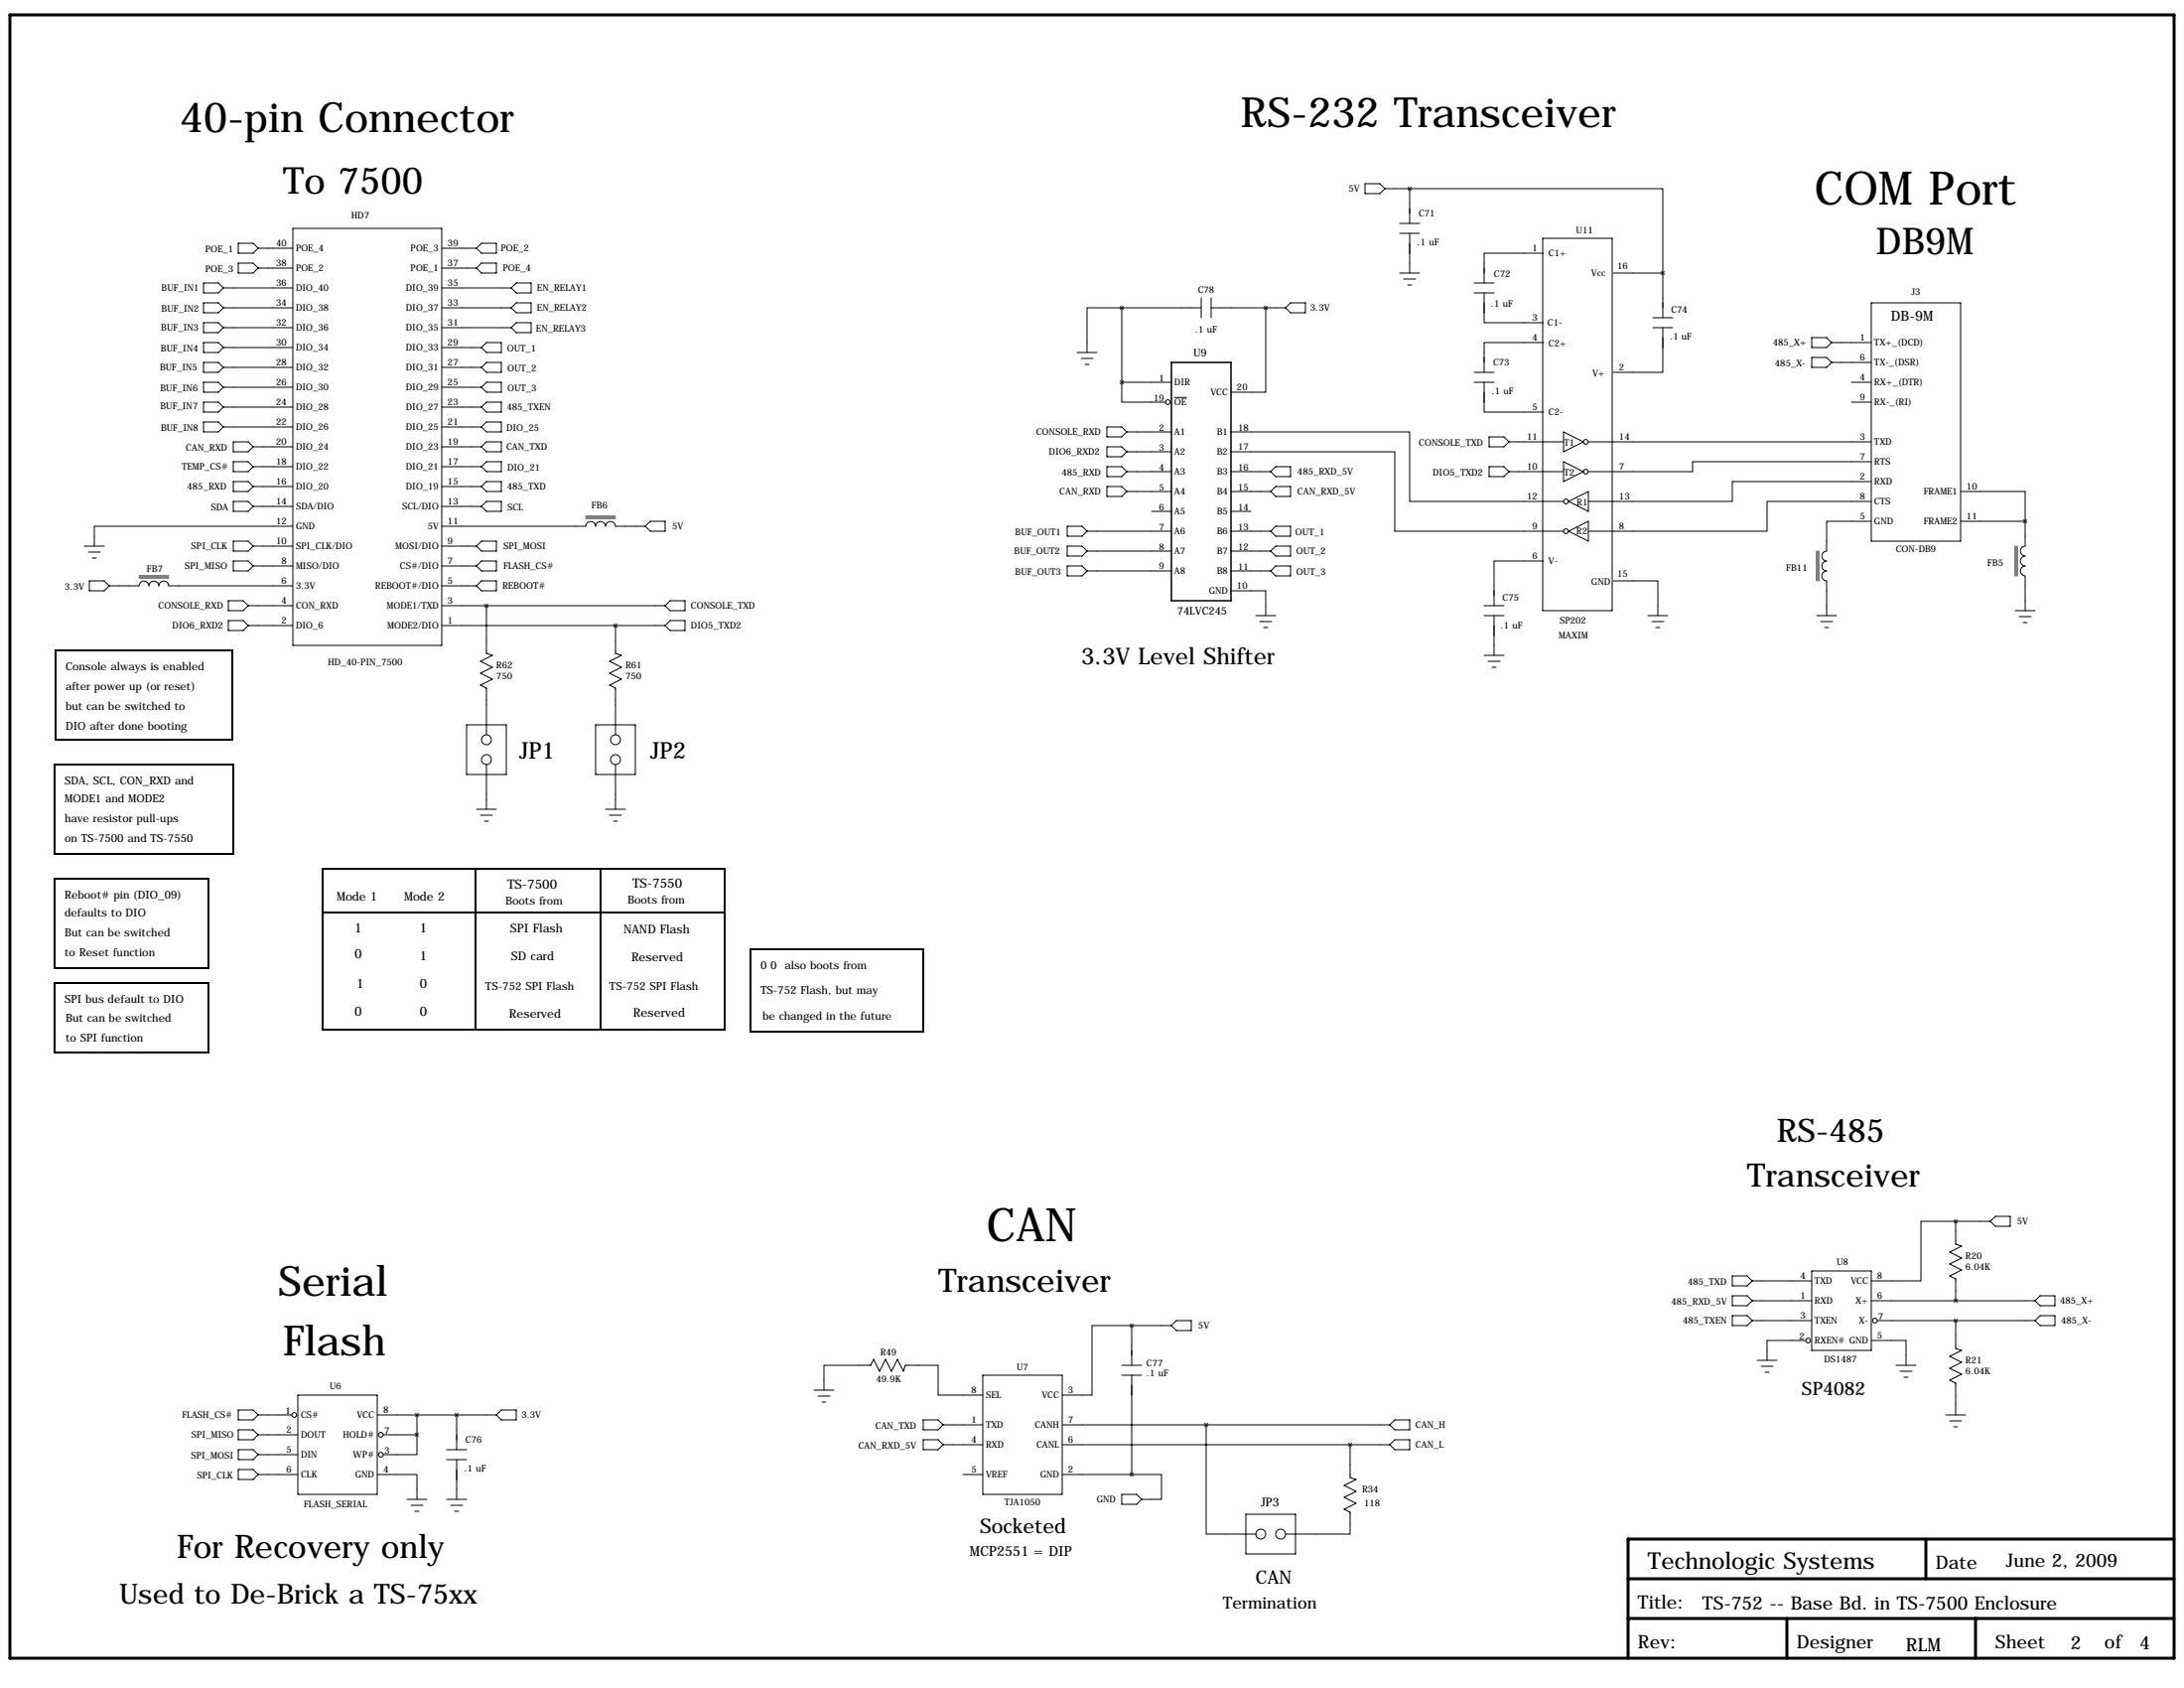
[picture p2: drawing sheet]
<svg xmlns="http://www.w3.org/2000/svg" width="559mm" height="432mm" viewBox="0 0 559 432" stroke-linecap="round" stroke-linejoin="round" font-family="sans-serif">
<path d="M2.5 3.8h553.8v420.4h-553.8zM492.8 393.7v10.2M556.3 393.7h-139.7v30.5M416.6 414h139.7M416.6 403.9h139.7M457.2 414v10.2M505.5 414v10.2" fill="none" stroke="#000" stroke-width=".76"/>
<path d="M14.2 166.4h45.2v22.8h-45.2zM14 195.6h45.7v22.8h-45.7zM14 224.8h39.3v22.8h-39.3zM82.5 222.2h102.9v41.2h-102.9zM82.5 233.4h102.9M121.7 222.2v41.2M153.7 222.2v41.2M14 251.5h39.3v17.7h-39.3zM192 242.8h44.2v21.1h-44.2z" fill="none" stroke="#000" stroke-width=".51"/>
<g fill="none" stroke="#000" stroke-width=".25">
<path d="M74.9 58.4h38.1v106.7h-38.1zM349.2 47h3.9l1.2 1.3-1.2 1.2h-3.9zM354.3 48.3h6.4M358.1 57.1h5.1M358.1 59.7h5.1M360.7 48.3h64.7v21.5M360.7 48.3v8.8M360.7 59.7v10.1M52.1 77.5h3.8l1.2 1.2-1.2 1.3h-3.8zM52.1 72.4h3.8l1.2 1.3-1.2 1.2h-3.8zM57.1 78.7h17.8M57.1 73.7h17.8"/>
<path d="M61 62.2h3.8l1.2 1.3-1.2 1.3h-3.8zM61 67.3h3.8l1.2 1.3-1.2 1.2h-3.8zM66 68.6h8.9M66 63.5h8.9M113 78.7h17.8M113 73.7h17.8M113 68.6h8.9M113 63.5h8.9M121.9 63.5l1.3-1.3h3.8v2.6h-3.8zM121.9 68.6l1.3-1.3h3.8v2.5h-3.8zM130.8 73.7l1.3-1.3h3.8v2.5h-3.8zM132.1 77.5h3.8v2.5h-3.8l-1.3-1.3z"/>
<path d="M287 78.7h-8.9v11.5M287 78.7h20.3M287 78.7v19.1M307.3 76.2v5.1M309.9 78.7h19M309.9 76.2v5.1M323.8 78.7v21.6h-8.8M330.2 77.5h3.8v2.5h-3.8l-1.3-1.3zM358.1 69.8h5.1M359.2 71.4h3M360.2 72.9h1M377.2 72.4h5.1"/>
<path d="M377.2 74.9h5.1M379.7 74.9v7.7h15.3M394.7 61h17.8v95.2h-17.8zM395 64.8h-15.3v7.6M412.7 69.8h12.7M425.4 69.8v11.5M478.8 77.5h22.8v60.9h-22.8zM52.1 92.7h3.8l1.2 1.3-1.2 1.2h-3.8zM52.1 97.8h3.8l1.2 1.3-1.2 1.2h-3.8zM52.1 87.6h3.8l1.2 1.3-1.2 1.3h-3.8zM52.1 82.6h3.8l1.2 1.2-1.2 1.3h-3.8zM57.1 83.8h17.8"/>
<path d="M57.1 99.1h17.8M57.1 94h17.8M57.1 88.9h17.8M113 83.8h17.8M113 99.1h10.2M113 94h10.2M113 88.9h10.2M123.2 88.9l1.3-1.3h3.8v2.6h-3.8zM124.5 92.7h3.8v2.5h-3.8l-1.3-1.2zM124.5 97.8h3.8v2.5h-3.8l-1.3-1.2zM130.8 83.8l1.3-1.2h3.8v2.5h-3.8zM275.6 90.2h5.1"/>
<path d="M276.6 91.7h3.1M277.6 93.2h1M287 97.8v5.1h11.2M287 97.8h12.7M377.2 97.8h5.1M377.2 95.2h5.1M379.7 97.8v7.6h15.3M395 87.6h-15.3v7.6M422.9 81.3h5.1M422.9 83.8h5.1M425.4 83.8v11.4h-12.7M463.5 86.4h3.9l1.2 1.2-1.2 1.3h-3.9z"/>
<path d="M463.5 91.4h3.9l1.2 1.3-1.2 1.3h-3.9zM468.6 92.7h10.2M468.6 87.6h10.2M473.7 97.8h5.1M52.1 102.9h3.8l1.2 1.2-1.2 1.3h-3.8zM52.1 107.9h3.8l1.2 1.3-1.2 1.3h-3.8zM57.1 109.2h17.8M57.1 104.1h17.8M59.7 113h3.8l1.3 1.3-1.3 1.3h-3.8zM59.7 118.1h3.8l1.3 1.3-1.3 1.2h-3.8zM64.8 119.4h10.1M64.8 114.3h10.1"/>
<path d="M113 119.4h10.2M113 114.3h10.2M113 109.2h10.2M113 104.1h10.2M124.5 102.9h3.8v2.5h-3.8l-1.3-1.3zM124.5 113h3.8v2.6h-3.8l-1.3-1.3zM124.5 118.1h3.8v2.5h-3.8l-1.3-1.2zM124.5 107.9h3.8v2.6h-3.8l-1.3-1.3zM283.2 119.4h3.8l1.3 1.2-1.3 1.3h-3.8zM283.2 114.3h3.8l1.3 1.3-1.3 1.2h-3.8zM283.2 109.2h3.8l1.3 1.3-1.3 1.3h-3.8zM288.3 110.5h11.4"/>
<path d="M288.3 115.6h11.4M300.5 101.7h3.1M315 110.5h45.7v17.8h39.3M315 115.6h41.9v20.3h43.1M381 119.4h3.8l1.3 1.2-1.3 1.3h-3.8zM381 111.8h3.8l1.3 1.2-1.3 1.3h-3.8zM386.1 113h13.9M400 110.5l5.1 2.5-5.1 2.6zM400 118.1l5.1 2.5-5.1 2.6zM406.4 113h72.4M473.7 102.9h5.1M478.8 118.1h-45.7v2.5h-26.7"/>
<path d="M21.6 139.7h5.1M59.7 138.4h3.8l1.3 1.3-1.3 1.3h-3.8zM59.7 123.2h3.8l1.3 1.3-1.3 1.2h-3.8zM59.7 128.3h3.8l1.3 1.2-1.3 1.3h-3.8zM64.8 139.7h10.1M64.8 129.5h10.1M64.8 124.5h10.1M74.9 134.6h-50.8v5.1M113 134.6h36.9a1.27 1.27 0 0 1 1.2-1.2 1.27 1.27 0 0 1 1.3 1.2 1.27 1.27 0 0 1 1.3-1.2 1.27 1.27 0 0 1 1.2 1.2 1.27 1.27 0 0 1 1.3-1.2 1.27 1.27 0 0 1 1.3 1.2h7.6M113 139.7h8.9M113 129.5h10.2M113 124.5h10.2"/>
<path d="M121.9 139.7l1.3-1.3h3.8v2.6h-3.8zM123.2 124.5l1.3-1.3h3.8v2.5h-3.8zM124.5 128.3h3.8v2.5h-3.8l-1.3-1.3zM149.9 132.6h7.6M149.9 132.1h7.6M165.1 134.6l1.3-1.3h3.8v2.6h-3.8zM273 134.6h3.9l1.2 1.3-1.2 1.3h-3.9zM273 139.7h3.9l1.2 1.3-1.2 1.2h-3.9zM278.1 135.9h21.6M283.2 124.5h3.8l1.3 1.2-1.3 1.3h-3.8zM288.3 125.7h11.4M288.3 120.6h11.4"/>
<path d="M294.6 130.8h5.1M315 125.7h10.1M315 120.6h10.1M315 130.8h5M315 135.9h10.1M325.1 135.9l1.3-1.3h3.8v2.6h-3.8zM325.1 125.7l1.3-1.2h3.8v2.5h-3.8zM325.1 120.6l1.3-1.2h3.8v2.5h-3.8zM386.1 120.6h13.9M401.3 128.3l5.1-2.6v5.1zM401.3 135.9l5.1-2.6v5.1zM478.8 133.3h-11.4v7.7a1.27 1.27 0 0 0-1.3 1.2 1.27 1.27 0 0 0 1.3 1.3 1.27 1.27 0 0 0-1.3 1.3 1.27 1.27 0 0 0 1.3 1.3 1.27 1.27 0 0 0-1.3 1.2 1.27 1.27 0 0 0 1.2 1.3l.1 8.9"/>
<path d="M478.8 123.2h-35.6v5.1h-36.8M478.8 128.3h-26.7v7.6h-45.7M501.6 125.7h16.6v7.6M501.6 133.3h16.6M515.6 139.7v7.6M516.1 139.7v7.6M518.2 133.3v6.4a1.27 1.27 0 0 0-1.3 1.3 1.27 1.27 0 0 0 1.3 1.2 1.27 1.27 0 0 0-1.3 1.3 1.27 1.27 0 0 0 1.3 1.3 1.27 1.27 0 0 0-1.3 1.2 1.27 1.27 0 0 0 1.2 1.3l.1 8.9M22.6 141.2h3.1M22.9 148.6h3.8l1.2 1.3-1.2 1.2h-3.8zM23.6 142.7h1M27.9 149.9l7.7-.1a1.27 1.27 0 0 1 1.2-1.2 1.27 1.27 0 0 1 1.3 1.3 1.27 1.27 0 0 1 1.3-1.3 1.27 1.27 0 0 1 1.2 1.3 1.27 1.27 0 0 1 1.3-1.3 1.27 1.27 0 0 1 1.3 1.3h31.7M35.6 147.8h7.6"/>
<path d="M35.6 147.3h7.6M58.4 153.7h3.8l1.3 1.2-1.3 1.3h-3.8zM58.4 158.8h3.8l1.3 1.2-1.3 1.3h-3.8zM59.7 143.5h3.8l1.3 1.3-1.3 1.2h-3.8zM63.5 154.9h11.4M64.8 144.8h10.1M113 154.9h57.2M113 149.9h8.9M113 144.8h8.9M121.9 149.9l1.3-1.3h3.8v2.5h-3.8zM123.2 143.5h3.8v2.5h-3.8l-1.3-1.2zM124.5 154.9v12.2l1.5 .5-3.1 1.6 3.1 1.5-3.1 1.5 3.1 1.5-3.1 1.6 1.6 .7v12"/>
<path d="M171.4 153.7h3.9v2.5h-3.9l-1.2-1.3zM273 144.8h3.9l1.2 1.2-1.2 1.3h-3.9zM278.1 141h21.6M278.1 146h21.6M315 151.1h8.8v6.4M315 141h10.1M315 146h10.1M321.3 157.5h5.1M322.3 159h3.1M325.1 146l1.3-1.2h3.8v2.5h-3.8zM325.1 141l1.3-1.3h3.8v2.5h-3.8zM379.7 154.9h5.1"/>
<path d="M379.7 157.5h5.1M382.3 157.5v10.1M395 143.5h-12.7v11.4M412.7 148.6h11.5v8.9M421.6 157.5h5.1M422.7 159h3M464.8 157.5h5.1M464.8 141v7.6M465.3 141v7.6M465.8 159h3.1M515.6 156.2h5.1M516.6 157.7h3.1"/>
<path d="M517.7 159.3h1M63.5 160h11.4M113 160h57.2M157.5 160v7.1l1.5 .5-3 1.6 3 1.5-3 1.5 3 1.5-3 1.6 1.5 .7v12M170.2 160l1.2-1.2h3.9v2.5h-3.9zM323.3 160.5h1.1M379.7 167.6h5.1M380.7 169.2h3.1M381.8 170.7h1M423.7 160.5h1M466.9 160.5h1M119.4 185.4h10.1v12.7h-10.1z"/>
<path d="M124.5 195.6v11.4M152.4 185.4h10.2v12.7h-10.2zM157.5 195.6v11.4M121.9 207h5.1M122.9 208.5h3.1M124 210.1h1M154.9 207h5.1M156 208.5h3M157 210.1h1M500.4 312.4h-8.9v15.3h-12.7M500.4 312.4v5.9l1.5 .5-3 1.5 3 1.5-3 1.5 3 1.6-3 1.5 1.5 .8v5.5M500.4 312.4h8.9"/>
<path d="M510.5 311.1h3.8v2.6h-3.8l-1.2-1.3zM289.6 339.1h-10.2v17.8h-7.6M289.6 339.1v10.1M289.6 339.1h10.1M299.7 339.1l1.3-1.3h3.8v2.6h-3.8zM443.2 331.5h3.8l1.3 1.2-1.3 1.3h-3.8zM443.2 336.5h3.8l1.3 1.3-1.3 1.3h-3.8zM443.2 326.4h3.8l1.3 1.3-1.3 1.2h-3.8zM448.3 327.7h15.2M448.3 332.7h15.2M448.3 337.8h15.2M463.5 325.1h15.3v20.3h-15.3z"/>
<path d="M478.8 332.7h41.9M480.3 337.8h40.4M500.4 337.8v7.1l1.5 .5-3 1.6 3 1.5-3 1.5 3 1.5-3 1.6 1.5 .7v8.1M522 331.5h3.8v2.5h-3.8l-1.3-1.3zM522 336.5h3.8v2.6h-3.8l-1.3-1.3zM76.2 356.9h20.3v25.4h-20.3zM208.3 355.6h5.1M209.3 357.1h3M210.3 358.6h1M210.8 355.6v-6.4h12l.7-1.5 1.5 3.1 1.6-3.1 1.5 3.1 1.5-3.1 1.5 3.1 .5-1.6h8.4v7.7h11.5M251.5 351.8h20.3v30.5h-20.3zM287 351.8h5.1"/>
<path d="M287 349.2h5.1M289.6 351.8v25.4M449.6 348h5.1M450.6 349.5h3M451.6 351h1M462 342.9h-9.9v5.1M478.8 342.9h8.9v6.3M485.1 349.2h5.1M486.2 350.8h3M487.2 352.3h1M61 370.8h3.8l1.2 1.3-1.2 1.3h-3.8zM61 360.7h3.8l1.2 1.2-1.2 1.3h-3.8z"/>
<path d="M61 375.9h3.8l1.2 1.3-1.2 1.3h-3.8zM61 365.8h3.8l1.2 1.2-1.2 1.3h-3.8zM66 361.9h8.7M66 372.1h10.2M66 377.2h10.2M66 367h10.2M96.5 377.2h10.2v6.3M96.5 361.9h30.5M98 367h8.7M106.7 367v5.1h-8.7M106.7 361.9v5.1M114.3 370.8h5.1"/>
<path d="M114.3 373.4h5.1M116.8 361.9v8.9M116.8 373.4v10.1M128.3 360.7h3.8v2.5h-3.8l-1.3-1.3zM236.2 368.3h3.8l1.3 1.3-1.3 1.2h-3.8zM236.2 363.2h3.8l1.3 1.3-1.3 1.3h-3.8zM241.3 369.6h10.2M241.3 364.5h10.2M246.4 377.2h5.1M271.8 377.2h17.8M271.8 369.6h83.8M271.8 364.5h83.8"/>
<path d="M289.6 377.2h7.6v6.3h-5.1M308.6 364.5v27.9h12.7M345.4 369.6v8.4l1.6 .5-3.1 1.5 3.1 1.5-3.1 1.5 3.1 1.6-3.1 1.5 1.5 .7v5.6h-16.5M356.9 363.2h3.8v2.6h-3.8l-1.3-1.3zM356.9 368.3h3.8v2.5h-3.8l-1.3-1.2zM497.8 361.9h5.1M498.9 363.5h3M499.9 365h1M104.1 383.5h5.1M105.2 385.1h3M106.2 386.6h1M114.3 383.5h5.1"/>
<path d="M115.3 385.1h3.1M116.3 386.6h1M287 382.3h3.8l1.3 1.2-1.3 1.3h-3.8zM318.8 387.3h12.7v10.2h-12.7z"/>
<circle cx="298.8" cy="102.9" r=".61"/>
<circle cx="405.7" cy="113" r=".61"/>
<circle cx="400.7" cy="135.9" r=".61"/>
<circle cx="400.7" cy="128.3" r=".61"/>
<circle cx="405.7" cy="120.6" r=".61"/>
<circle cx="124.5" cy="189.2" r="1.27"/>
<circle cx="124.5" cy="194.3" r="1.27"/>
<circle cx="157.5" cy="189.2" r="1.27"/>
<circle cx="157.5" cy="194.3" r="1.27"/>
<circle cx="479.7" cy="337.8" r=".61"/>
<circle cx="462.6" cy="342.9" r=".61"/>
<circle cx="75.3" cy="361.9" r=".61"/>
<circle cx="97.4" cy="367" r=".61"/>
<circle cx="97.4" cy="372.1" r=".61"/>
<circle cx="322.6" cy="392.4" r="1.27"/>
<circle cx="327.7" cy="392.4" r="1.27"/>
</g>
<path d="M299.7 92.7h15.3v61h-15.3z" fill="none" stroke="#000" stroke-width=".38"/>
<path d="M106.6 361.9a.05 .05 0 0 0 .1 0 .05 .05 0 0 0-.1 0zM106.6 367a.05 .05 0 0 0 .1 0 .05 .05 0 0 0-.1 0zM518.1 133.3a.05 .05 0 0 0 .1 0 .05 .05 0 0 0-.1 0zM289.5 339.1a.05 .05 0 0 0 .1 0 .05 .05 0 0 0-.1 0zM289.5 377.2a.05 .05 0 0 0 .1 0 .05 .05 0 0 0-.1 0zM360.6 48.3a.05 .05 0 0 0 .1 0 .05 .05 0 0 0-.1 0zM116.8 361.9a.05 .05 0 0 0 .1 0 .05 .05 0 0 0-.1 0zM287 97.8a.05 .05 0 0 0 .1 0 .05 .05 0 0 0-.1 0zM425.4 69.8a.05 .05 0 0 0 .1 0 .05 .05 0 0 0-.1 0zM287 78.7a.05 .05 0 0 0 .1 0 .05 .05 0 0 0-.1 0zM323.8 78.7a.05 .05 0 0 0 .1 0 .05 .05 0 0 0-.1 0zM500.3 332.7a.05 .05 0 0 0 .1 0 .05 .05 0 0 0-.1 0zM500.3 337.8a.05 .05 0 0 0 .1 0 .05 .05 0 0 0-.1 0zM500.3 312.4a.05 .05 0 0 0 .1 0 .05 .05 0 0 0-.1 0zM345.4 369.6a.05 .05 0 0 0 .1 0 .05 .05 0 0 0-.1 0zM124.4 154.9a.05 .05 0 0 0 .1 0 .05 .05 0 0 0-.1 0zM157.4 160a.05 .05 0 0 0 .1 0 .05 .05 0 0 0-.1 0z" fill="#000" stroke="#000" stroke-width="1"/>
<g font-size="11.9">
<text x="464.3" y="52.3">COM Port</text>
<text x="252.5" y="317.5">CAN</text>
</g>
<g font-size="10.7">
<text x="46" y="33.8">40-pin Connector</text>
<text x="317.5" y="32.5">RS-232 Transceiver</text>
<text x="71.1" y="331.5">Serial</text>
<text x="72.4" y="346.7">Flash</text>
</g>
<g font-size="9.5">
<text x="72.4" y="49.5">To 7500</text>
<text x="480.1" y="65">DB9M</text>
</g>
<g font-size="8.3">
<text x="454.7" y="292.1">RS-485</text>
<text x="447" y="303.5">Transceiver</text>
<text x="240" y="330.5">Transceiver</text>
<text x="45.2" y="398.5">For Recovery only</text>
</g>
<text font-size="7.1" x="30.5" y="410.2">Used to De-Brick a TS-75xx</text>
<g font-size="5.9">
<text x="276.6" y="169.9">3.3V Level Shifter</text>
<text x="132.8" y="194.1">JP1</text>
<text x="166.4" y="194.1">JP2</text>
<text x="421.6" y="401.3">Technologic Systems</text>
</g>
<text font-size="5.2" x="250.7" y="392.2">Socketed</text>
<g font-size="4.7">
<text x="461" y="356.9">SP4082</text>
<text x="495.3" y="401.3">Date</text>
<text x="513.3" y="400.8">June 2, 2009</text>
<text x="321.3" y="405.1">CAN</text>
<text x="419.1" y="411.5">Title:</text>
<text x="435.6" y="411.7">TS-752 -- Base Bd. in TS-7500 Enclosure</text>
<text x="419.1" y="421.6">Rev:</text>
<text x="459.7" y="421.6">Designer</text>
<text x="487.7" y="422.4">RLM</text>
<text x="510.5" y="421.6">Sheet</text>
<text x="529.8" y="421.9">2</text>
<text x="538.5" y="421.6">of</text>
<text x="547.4" y="421.9">4</text>
</g>
<text font-size="4.3" x="312.9" y="411.5">Termination</text>
<g font-size="3.6">
<text x="483.9" y="82">DB-9M</text>
<text x="248.2" y="398">MCP2551 = DIP</text>
</g>
<g font-size="3.3">
<text x="129.8" y="227.3">TS-7500</text>
<text x="161.8" y="227.1">TS-7550</text>
<text x="90.7" y="238.5">1</text>
<text x="107.4" y="238.5">1</text>
<text x="90.7" y="245.1">0</text>
<text x="107.4" y="245.6">1</text>
<text x="91.2" y="252.7">1</text>
<text x="107.4" y="252.7">0</text>
<text x="90.7" y="259.8">0</text>
<text x="107.4" y="259.8">0</text>
</g>
<g font-size="3.1">
<text x="86.1" y="230.4">Mode 1</text>
<text x="103.4" y="230.4">Mode 2</text>
<text x="130.6" y="238.5">SPI Flash</text>
<text x="159.5" y="238.8">NAND Flash</text>
<text x="130.8" y="245.6">SD card</text>
<text x="161.5" y="245.9">Reserved</text>
<text x="130.3" y="260.3">Reserved</text>
<text x="162.1" y="260.1">Reserved</text>
<text x="322.6" y="385.3">JP3</text>
</g>
<g font-size="2.8">
<text x="16.8" y="171.5">Console always is enabled</text>
<text x="16.8" y="176.5">after power up (or reset)</text>
<text x="16.8" y="181.6">but can be switched to</text>
<text x="16.8" y="186.7">DIO after done booting</text>
<text x="16.5" y="200.7">SDA, SCL, CON_RXD and</text>
<text x="16.5" y="205.2">MODE1 and MODE2</text>
<text x="16.5" y="210.3">have resistor pull-ups</text>
<text x="16.5" y="215.4">on TS-7500 and TS-7550</text>
<text x="16.5" y="229.9">Reboot# pin (DIO_09)</text>
<text x="129.3" y="231.4">Boots from</text>
<text x="160.5" y="231.1">Boots from</text>
<text x="16.5" y="234.4">defaults to DIO</text>
<text x="16.5" y="239.5">But can be switched</text>
<text x="16.5" y="244.6">to Reset function</text>
<text x="194.6" y="247.9">0 0 also boots from</text>
<text x="16.5" y="256.5">SPI bus default to DIO</text>
<text x="124.2" y="253.2">TS-752 SPI Flash</text>
<text x="156" y="253.2">TS-752 SPI Flash</text>
<text x="194.6" y="254.3">TS-752 Flash, but may</text>
<text x="16.8" y="261.4">But can be switched</text>
<text x="195.1" y="260.9">be changed in the future</text>
<text x="16.8" y="266.4">to SPI function</text>
</g>
<g font-size="2.7">
<text x="305.4" y="91.2">U9</text>
<text x="301.2" y="157.1">74LVC245</text>
</g>
<g font-size="2.4">
<text x="345" y="48.9">5V</text>
<text x="89.9" y="55.9">HD7</text>
<text x="363" y="55.5">C71</text>
<text x="403.3" y="59.7">U11</text>
<text x="52.5" y="64.6">POE_1</text>
<text x="70.7" y="63">40</text>
<text x="75.7" y="64.3">POE_4</text>
<text x="105.1" y="64.3">POE_3</text>
<text x="114.6" y="63">39</text>
<text x="128.1" y="64.2">POE_2</text>
<text x="362.6" y="62.8">.1 uF</text>
<text x="392.1" y="64.3">1</text>
<text x="396.2" y="65.5">C1+</text>
<text x="52.5" y="69.5">POE_3</text>
<text x="70.7" y="68.1">38</text>
<text x="75.7" y="69.4">POE_2</text>
<text x="105.1" y="69.4">POE_1</text>
<text x="114.6" y="68.1">37</text>
<text x="128.6" y="69.4">POE_4</text>
<text x="382.3" y="70.9">C72</text>
<text x="407.2" y="70.6">Vcc</text>
<text x="413.8" y="68.7">16</text>
<text x="41.3" y="74.5">BUF_IN1</text>
<text x="70.7" y="73.2">36</text>
<text x="75.7" y="74.5">DIO_40</text>
<text x="103.8" y="74.5">DIO_39</text>
<text x="114.6" y="73.2">35</text>
<text x="137.4" y="74.4">EN_RELAY1</text>
<text x="306.5" y="74.9">C78</text>
<text x="489.1" y="75.4">J3</text>
<text x="41.3" y="79.7">BUF_IN2</text>
<text x="70.7" y="83.3">32</text>
<text x="70.7" y="78.2">34</text>
<text x="75.7" y="79.6">DIO_38</text>
<text x="103.8" y="79.6">DIO_37</text>
<text x="114.6" y="78.2">33</text>
<text x="114.6" y="83.3">31</text>
<text x="137.4" y="79.5">EN_RELAY2</text>
<text x="335.2" y="79.5">3.3V</text>
<text x="381.5" y="78.4">.1 uF</text>
<text x="392.1" y="82">3</text>
<text x="396" y="83.3">C1-</text>
<text x="427.6" y="80.1">C74</text>
<text x="41.1" y="89.8">BUF_IN4</text>
<text x="41.2" y="84.6">BUF_IN3</text>
<text x="70.7" y="88.4">30</text>
<text x="75.7" y="89.7">DIO_34</text>
<text x="75.7" y="84.7">DIO_36</text>
<text x="103.8" y="84.7">DIO_35</text>
<text x="103.8" y="89.7">DIO_33</text>
<text x="114.6" y="88.4">29</text>
<text x="129.7" y="89.8">OUT_1</text>
<text x="137.2" y="84.8">EN_RELAY3</text>
<text x="305.8" y="85">.1 uF</text>
<text x="392.1" y="87.1">4</text>
<text x="396.2" y="88.6">C2+</text>
<text x="427.3" y="86.8">.1 uF</text>
<text x="453.6" y="88.4">485_X+</text>
<text x="475.9" y="87.1">1</text>
<text x="479.6" y="88.5">TX+_(DCD)</text>
<text x="40.9" y="94.8">BUF_IN5</text>
<text x="70.7" y="93.5">28</text>
<text x="75.7" y="94.8">DIO_32</text>
<text x="103.8" y="94.8">DIO_31</text>
<text x="114.6" y="93.5">27</text>
<text x="129.8" y="94.9">OUT_2</text>
<text x="382" y="93.6">C73</text>
<text x="414.3" y="94.7">2</text>
<text x="454.1" y="93.7">485_X-</text>
<text x="475.9" y="92.2">6</text>
<text x="479.6" y="93.5">TX-_(DSR)</text>
<text x="41" y="100">BUF_IN6</text>
<text x="70.7" y="98.6">26</text>
<text x="75.7" y="99.9">DIO_30</text>
<text x="103.8" y="99.9">DIO_29</text>
<text x="114.6" y="98.6">25</text>
<text x="129.8" y="100">OUT_3</text>
<text x="296.6" y="97.4">1</text>
<text x="300.5" y="98.6">DIR</text>
<text x="309.7" y="101.2">VCC</text>
<text x="316.5" y="99.8">20</text>
<text x="381.7" y="100.9">.1 uF</text>
<text x="407.4" y="96.3">V+</text>
<text x="475.9" y="97.3">4</text>
<text x="479.6" y="98.6">RX+_(DTR)</text>
<text x="41" y="104.7">BUF_IN7</text>
<text x="70.7" y="103.6">24</text>
<text x="75.7" y="105">DIO_28</text>
<text x="103.8" y="105">DIO_27</text>
<text x="114.6" y="103.6">23</text>
<text x="129.6" y="105">485_TXEN</text>
<text x="295.2" y="102.5">19</text>
<text x="300.5" y="103.7">OE</text>
<text x="392.1" y="104.9">5</text>
<text x="396.2" y="106.2">C2-</text>
<text x="475.9" y="102.4">9</text>
<text x="479.6" y="103.7">RX-_(RI)</text>
<text x="41.2" y="110.2">BUF_IN8</text>
<text x="70.7" y="113.8">20</text>
<text x="70.7" y="108.7">22</text>
<text x="75.7" y="110.1">DIO_26</text>
<text x="103.8" y="110.1">DIO_25</text>
<text x="114.6" y="108.7">21</text>
<text x="114.6" y="113.8">19</text>
<text x="129.5" y="110.2">DIO_25</text>
<text x="265.1" y="111.3">CONSOLE_RXD</text>
<text x="296.6" y="110.1">2</text>
<text x="300.5" y="111.3">A1</text>
<text x="311.3" y="111.3">B1</text>
<text x="316.7" y="110.1">18</text>
<text x="390.7" y="112.5">11</text>
<text x="400.2" y="113.9">T1</text>
<text x="414.3" y="112.5">14</text>
<text x="475.9" y="112.5">3</text>
<text x="479.6" y="113.9">TXD</text>
<text x="47.6" y="115.3">CAN_RXD</text>
<text x="70.7" y="118.9">18</text>
<text x="75.7" y="115.1">DIO_24</text>
<text x="103.8" y="115.1">DIO_23</text>
<text x="114.6" y="118.9">17</text>
<text x="129.5" y="115">CAN_TXD</text>
<text x="268.4" y="116.3">DIO6_RXD2</text>
<text x="296.6" y="115.2">3</text>
<text x="300.5" y="116.4">A2</text>
<text x="311.3" y="116.4">B2</text>
<text x="316.7" y="115.1">17</text>
<text x="363" y="114">CONSOLE_TXD</text>
<text x="475.9" y="117.6">7</text>
<text x="479.6" y="118.9">RTS</text>
<text x="46.6" y="120.2">TEMP_CS#</text>
<text x="47.9" y="125.2">485_RXD</text>
<text x="70.7" y="124">16</text>
<text x="75.7" y="125.3">DIO_20</text>
<text x="75.7" y="120.2">DIO_22</text>
<text x="103.8" y="120.2">DIO_21</text>
<text x="103.8" y="125.3">DIO_19</text>
<text x="114.6" y="124">15</text>
<text x="129.7" y="125.3">485_TXD</text>
<text x="129.8" y="120.4">DIO_21</text>
<text x="271.6" y="121.7">485_RXD</text>
<text x="296.6" y="120.3">4</text>
<text x="296.6" y="125.4">5</text>
<text x="300.5" y="121.5">A3</text>
<text x="311.3" y="121.5">B3</text>
<text x="316.7" y="120.3">16</text>
<text x="316.7" y="125.4">15</text>
<text x="332" y="121.4">485_RXD_5V</text>
<text x="366.6" y="121.7">DIO5_TXD2</text>
<text x="390.7" y="120.1">10</text>
<text x="400.2" y="121.6">T2</text>
<text x="414.3" y="120.1">7</text>
<text x="475.9" y="122.7">2</text>
<text x="479.6" y="124">RXD</text>
<text x="503.2" y="125.2">10</text>
<text x="53.9" y="130.6">SDA</text>
<text x="70.7" y="129">14</text>
<text x="75.7" y="130.4">SDA/DIO</text>
<text x="102.9" y="130.4">SCL/DIO</text>
<text x="114.6" y="129">13</text>
<text x="129.8" y="130.6">SCL</text>
<text x="151.4" y="130">FB6</text>
<text x="271.1" y="126.5">CAN_RXD</text>
<text x="296.6" y="130.5">6</text>
<text x="300.5" y="126.6">A4</text>
<text x="300.5" y="131.6">A5</text>
<text x="311.3" y="126.6">B4</text>
<text x="311.3" y="131.6">B5</text>
<text x="316.7" y="130.5">14</text>
<text x="332" y="126.5">CAN_RXD_5V</text>
<text x="390.7" y="127.8">12</text>
<text x="403.4" y="129.2">R1</text>
<text x="414.3" y="127.8">13</text>
<text x="475.9" y="127.8">8</text>
<text x="479.6" y="129.1">CTS</text>
<text x="492.2" y="126.6">FRAME1</text>
<text x="70.7" y="134.1">12</text>
<text x="75.7" y="135.5">GND</text>
<text x="109.4" y="135.5">5V</text>
<text x="114.6" y="134.1">11</text>
<text x="172" y="135.4">5V</text>
<text x="259.7" y="136.9">BUF_OUT1</text>
<text x="296.6" y="135.5">7</text>
<text x="300.5" y="136.7">A6</text>
<text x="311.3" y="136.7">B6</text>
<text x="316.7" y="135.5">13</text>
<text x="331.5" y="136.9">OUT_1</text>
<text x="392.1" y="135.4">9</text>
<text x="403.3" y="136.7">R2</text>
<text x="414.3" y="135.4">8</text>
<text x="475.9" y="132.8">5</text>
<text x="479.6" y="134.2">GND</text>
<text x="492.2" y="134.2">FRAME2</text>
<text x="503.2" y="132.8">11</text>
<text x="48.9" y="140.5">SPI_CLK</text>
<text x="70.7" y="139.2">10</text>
<text x="75.7" y="140.5">SPI_CLK/DIO</text>
<text x="101.1" y="140.5">MOSI/DIO</text>
<text x="114.6" y="139.2">9</text>
<text x="128.8" y="140.5">SPI_MOSI</text>
<text x="259.5" y="141.7">BUF_OUT2</text>
<text x="296.6" y="140.6">8</text>
<text x="300.5" y="141.8">A7</text>
<text x="311.3" y="141.8">B7</text>
<text x="316.7" y="140.6">12</text>
<text x="331.7" y="141.7">OUT_2</text>
<text x="392.1" y="143">6</text>
<text x="485.1" y="141.1">CON-DB9</text>
<text x="37.6" y="146.3">FB7</text>
<text x="47.3" y="145.5">SPI_MISO</text>
<text x="72" y="144.3">8</text>
<text x="72" y="149.4">6</text>
<text x="75.7" y="145.6">MISO/DIO</text>
<text x="102.4" y="145.6">CS#/DIO</text>
<text x="114.6" y="144.3">7</text>
<text x="114.6" y="149.4">5</text>
<text x="128.8" y="145.5">FLASH_CS#</text>
<text x="259.7" y="147.1">BUF_OUT3</text>
<text x="296.6" y="145.5">9</text>
<text x="300.5" y="146.9">A8</text>
<text x="311.3" y="146.9">B8</text>
<text x="316.7" y="145.7">11</text>
<text x="331.7" y="147.1">OUT_3</text>
<text x="396.2" y="144.3">V-</text>
<text x="407.2" y="149.6">GND</text>
<text x="413.8" y="147.7">15</text>
<text x="457" y="145.9">FB11</text>
<text x="508.5" y="144.7">FB5</text>
<text x="16.6" y="150.9">3.3V</text>
<text x="40.5" y="155.8">CONSOLE_RXD</text>
<text x="72" y="154.4">4</text>
<text x="75.7" y="150.7">3.3V</text>
<text x="75.7" y="155.8">CON_RXD</text>
<text x="96" y="150.7">REBOOT#/DIO</text>
<text x="99" y="155.8">MODE1/TXD</text>
<text x="114.6" y="154.4">3</text>
<text x="128.5" y="150.6">REBOOT#</text>
<text x="176.8" y="155.7">CONSOLE_TXD</text>
<text x="309.3" y="152">GND</text>
<text x="316.5" y="150.6">10</text>
<text x="384.5" y="153.6">C75</text>
<text x="44.1" y="160.8">DIO6_RXD2</text>
<text x="72" y="159.5">2</text>
<text x="75.7" y="160.9">DIO_6</text>
<text x="99.1" y="160.9">MODE2/DIO</text>
<text x="114.6" y="159.5">1</text>
<text x="176.8" y="160.8">DIO5_TXD2</text>
<text x="383.9" y="160.7">.1 uF</text>
<text x="399.1" y="159.4">SP202</text>
<text x="398.9" y="163.4">MAXIM</text>
<text x="84" y="170.1">HD_40-PIN_7500</text>
<text x="127" y="170.9">R62</text>
<text x="127" y="173.6">750</text>
<text x="160" y="170.9">R61</text>
<text x="160" y="173.6">750</text>
<text x="516.1" y="313.2">5V</text>
<text x="469.9" y="323.6">U8</text>
<text x="502.9" y="322.1">R20</text>
<text x="431.8" y="328.6">485_TXD</text>
<text x="460.7" y="327.2">4</text>
<text x="464.3" y="328.5">TXD</text>
<text x="473.5" y="328.5">VCC</text>
<text x="480.3" y="327.2">8</text>
<text x="502.9" y="324.7">6.04K</text>
<text x="427.6" y="333.7">485_RXD_5V</text>
<text x="460.7" y="332.2">1</text>
<text x="464.3" y="333.6">RXD</text>
<text x="474.8" y="333.6">X+</text>
<text x="480.3" y="332.2">6</text>
<text x="527.1" y="333.5">485_X+</text>
<text x="306.6" y="339.9">5V</text>
<text x="430.6" y="338.6">485_TXEN</text>
<text x="460.7" y="337.3">3</text>
<text x="464.3" y="338.7">TXEN</text>
<text x="475.6" y="338.7">X-</text>
<text x="480.6" y="337.5">7</text>
<text x="527.3" y="338.6">485_X-</text>
<text x="225.2" y="346.7">R49</text>
<text x="460.4" y="342.5">2</text>
<text x="464.3" y="343.7">RXEN# GND</text>
<text x="480.3" y="342.4">5</text>
<text x="224.1" y="353.5">49.9K</text>
<text x="260.1" y="350.5">U7</text>
<text x="293.4" y="349.5">C77</text>
<text x="293.4" y="351.9">.1 uF</text>
<text x="466.7" y="348.4">DS1487</text>
<text x="502.9" y="348.7">R21</text>
<text x="502.9" y="351.4">6.04K</text>
<text x="84.4" y="355.3">U6</text>
<text x="248.6" y="356.4">8</text>
<text x="252.2" y="357.7">SEL</text>
<text x="266.5" y="357.7">VCC</text>
<text x="273.3" y="356.4">3</text>
<text x="46.6" y="362.8">FLASH_CS#</text>
<text x="73.1" y="361.6">1</text>
<text x="77" y="362.8">CS#</text>
<text x="91.3" y="362.8">VCC</text>
<text x="98" y="361.4">8</text>
<text x="133.5" y="362.8">3.3V</text>
<text x="224" y="365.5">CAN_TXD</text>
<text x="248.6" y="364">1</text>
<text x="252.2" y="365.3">TXD</text>
<text x="264.8" y="365.3">CANH</text>
<text x="273.3" y="364">7</text>
<text x="362.2" y="365.3">CAN_H</text>
<text x="49" y="367.8">SPI_MISO</text>
<text x="73.3" y="371.6">5</text>
<text x="73.3" y="366.5">2</text>
<text x="77" y="367.9">DOUT</text>
<text x="87.7" y="367.9">HOLD#</text>
<text x="98.3" y="366.7">7</text>
<text x="98.3" y="371.8">3</text>
<text x="119.1" y="369.2">C76</text>
<text x="219.6" y="370.6">CAN_RXD_5V</text>
<text x="248.6" y="369.1">4</text>
<text x="252.2" y="370.4">RXD</text>
<text x="265.2" y="370.4">CANL</text>
<text x="273.3" y="369.1">6</text>
<text x="362.2" y="370.3">CAN_L</text>
<text x="48.9" y="373">SPI_MOSI</text>
<text x="73.3" y="376.7">6</text>
<text x="77" y="372.9">DIN</text>
<text x="90.3" y="372.9">WP#</text>
<text x="98" y="376.7">4</text>
<text x="118.8" y="376.5">.1 uF</text>
<text x="248.6" y="376.7">5</text>
<text x="273.3" y="376.7">2</text>
<text x="50.4" y="378.1">SPI_CLK</text>
<text x="77" y="378">CLK</text>
<text x="90.9" y="378">GND</text>
<text x="252.2" y="378">VREF</text>
<text x="266.1" y="378">GND</text>
<text x="348.5" y="381.8">R34</text>
<text x="77.8" y="385.5">FLASH_SERIAL</text>
<text x="257" y="384.9">TJA1050</text>
<text x="280.6" y="384.4">GND</text>
<text x="349" y="385.2">118</text>
</g>
</svg>
